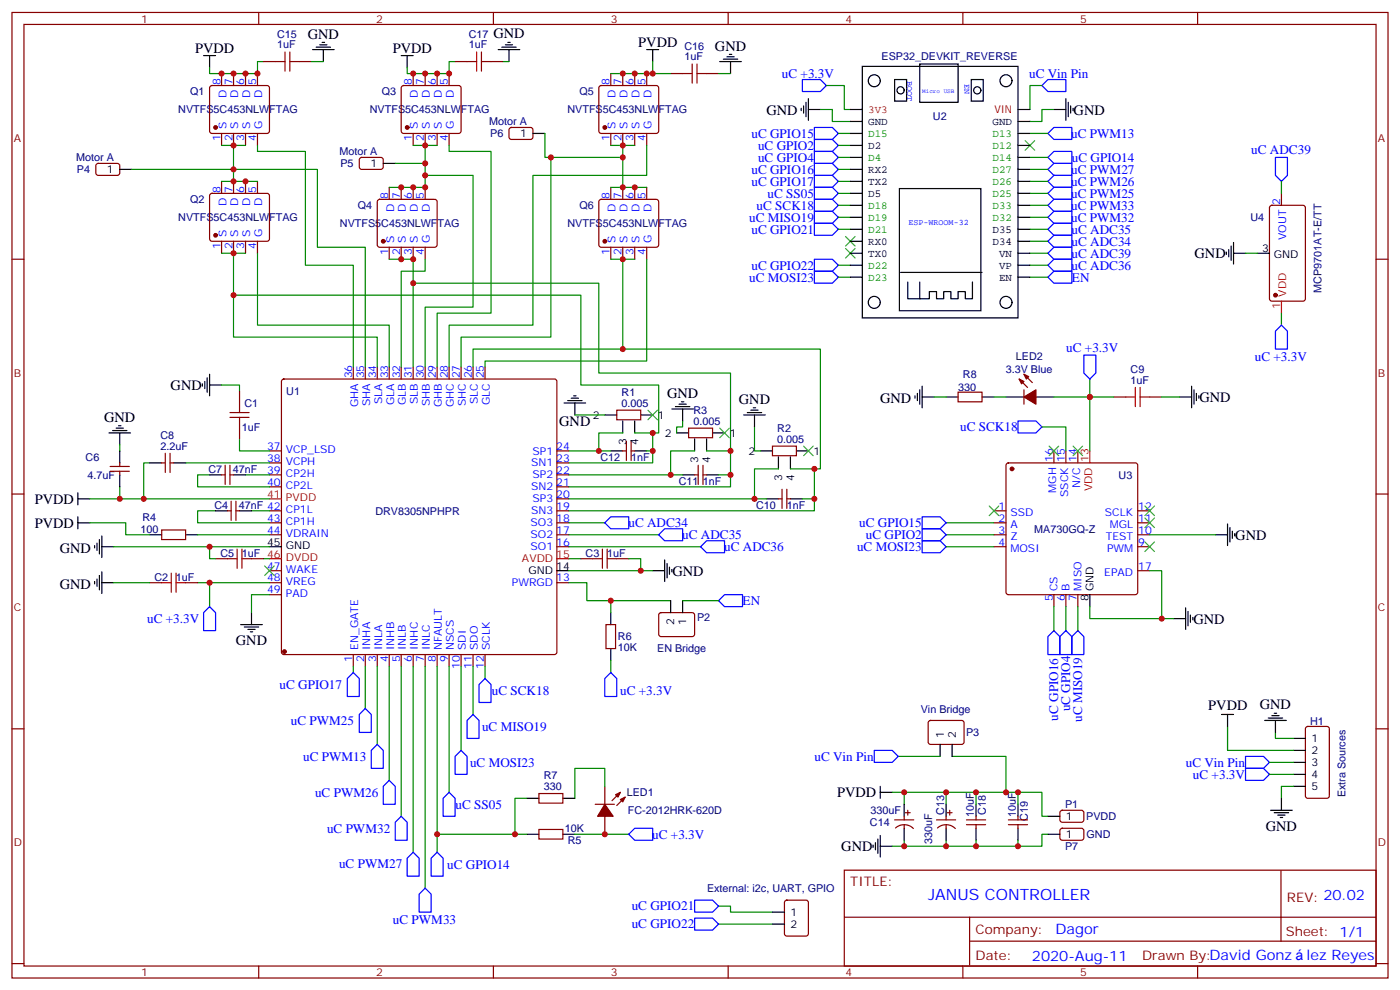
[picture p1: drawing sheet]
<svg xmlns="http://www.w3.org/2000/svg" width="412mm" height="292mm" viewBox="0 0 412 292" stroke-linecap="round" stroke-linejoin="round" font-family="sans-serif">
<g fill="none" stroke="#870000" stroke-width=".35">
<path d="M3.5 3.7h405.4v284.3h-405.4zM7.1 7.2h398.2v277.3h-398.2zM76.2 3.7v3.5M77.6 18.1h3.5M88.2 18.1h3.5M134.1 18.1h3.5M144.6 18.1h3.6M145.3 3.7v3.5M214.5 3.7v3.5M283.6 3.7v3.5M352.8 3.7v3.5M62 25.4l.4-.2h16.3l.5 .2 .2 .5v12.7l-.3 .5-.4 .2h-16.3l-.5-.2-.2-.5v-12.7z"/>
<path d="M65.3 21.7v3.5M65.3 39.3v3.5M68.8 21.7v3.5M68.8 39.3v3.5M72.3 21.7v3.5M72.3 39.3v3.5M75.8 21.7v3.5M75.8 39.3v3.5M118.4 25.4l.5-.2h16.2l.5 .2 .2 .5v12.7l-.2 .5-.5 .2h-16.2l-.5-.2-.2-.5v-12.7zM121.7 21.7v3.5M121.7 39.3v3.5M125.2 21.7v3.5"/>
<path d="M125.2 39.3v3.5M128.8 21.7v3.5M128.8 39.3v3.5M132.3 21.7v3.5M132.3 39.3v3.5M150.2 37.7l.4-.2 6 .1 .4 .6-.1 2.4-.6 .5-5.9-.1-.5-.6v-2.2zM176.6 25.4l.5-.2h16.2l.5 .2 .2 .5v12.7l-.2 .5-.5 .2h-16.2l-.5-.2-.2-.5v-12.7zM179.9 21.7v3.5M179.9 39.3v3.5M183.4 21.7v3.5M183.4 39.3v3.5M187 21.7v3.5"/>
<path d="M187 39.3v3.5M190.5 21.7v3.5M190.5 39.3v3.5M197.6 21.7h3.5M208.1 21.7h3.6M28.5 48.3l.4-.2 5.9 .1 .5 .6-.1 2.4-.6 .4h-5.9l-.5-.7v-2.1zM62 57.1l.4-.2h16.3l.5 .2 .2 .5v12.7l-.3 .5-.4 .2h-16.3l-.5-.2-.2-.5v-12.7zM65.3 53.4v3.5M68.8 53.4v3.5M72.3 53.4v3.5M75.8 53.4v3.5M106.1 46.6l.4-.2h6l.4 .7-.1 2.4-.6 .4-5.9-.1-.5-.6v-2.1z"/>
<path d="M111.4 58.9l.4-.2h16.3l.5 .2 .2 .5v12.7l-.3 .5-.4 .2h-16.3l-.5-.2-.2-.5v-12.7zM114.7 55.2v3.5M118.2 55.2v3.5M121.7 55.2v3.5M125.2 55.2v3.5M176.6 58.9l.5-.2h16.2l.5 .2 .2 .5v12.7l-.2 .5-.5 .2h-16.2l-.5-.2-.2-.5v-12.7zM179.9 55.2v3.5M183.4 55.2v3.5M187 55.2v3.5M190.5 55.2v3.5M377.5 56.9v3.6M3.5 76.3h3.6"/>
<path d="M65.3 71v3.6M68.8 71v3.6M72.3 71v3.6M75.8 71v3.6M114.7 72.8v3.5M118.2 72.8v3.5M121.7 72.8v3.5M125.2 72.8v3.5M179.9 72.8v3.5M183.4 72.8v3.5M187 72.8v3.5M190.5 72.8v3.5"/>
<path d="M374.2 60.7l.4-.2h9.2l.7 .4v27.1l-.4 .6-9.5 .1-.6-.5-.1-27zM405.3 76.3h3.6M70.6 115.1v3.6M83.1 111.8l.5-.2h79.7l.5 .2 .2 .5v79.8l-.2 .5-.5 .2h-79.7l-.5-.3-.2-.4v-79.8zM104.1 108.1v3.5M107.6 108.1v3.5M111.1 108.1v3.5M114.7 108.1v3.5M118.2 108.1v3.5M121.7 108.1v3.5M125.2 108.1v3.5M128.8 108.1v3.5"/>
<path d="M132.3 108.1v3.5M135.8 108.1v3.5M139.3 108.1v3.5M142.9 108.1v3.5M282.2 115.5h7.1v2.8h-7.1zM300.2 111.6l2.5 2.5M301.6 110.2l2.5 2.5M301.6 114.8v4.2M328.1 116.9h3.5M338.7 116.9h3.5M32.5 138.8h5.6M32.5 137.4h5.6"/>
<path d="M35.3 136.3v1.1M35.3 138.8v1M47.6 136.3h1.1M48.7 133.5v5.6M50.1 136.3h1.1M50.1 133.5v5.6M65.3 139.8h1M66.3 137v5.7M67.7 139.8h1.1M67.7 137v5.7M70.6 125.7v3.6M79.4 139.8h3.5"/>
<path d="M79.4 136.3h3.5M79.4 132.8h3.5M164 139.8h3.6M164 136.3h3.6M164 132.8h3.6M181.7 120.8h7v2.8h-7zM183.4 132.8h1.1M184.5 130v5.6M185.9 132.8h1.1M185.9 130v5.6M202.8 126.1h7.1v2.8h-7.1zM204.6 139.8h1.1"/>
<path d="M205.7 137v5.7M207.1 139.8h1M207.1 137v5.7M227.5 131.4h7.1v2.8h-7.1zM296.6 136.5l.4-.2h37.4l.5 .2 .2 .5v37.4l-.2 .5-.5 .2h-37.4l-.5-.2-.2-.5v-37.4zM310.4 132.8v3.5M314 132.8v3.5M317.5 132.8v3.5M3.5 145.5h3.6M47.6 156.1h7.1v2.8h-7.1zM67 150.4h1.1M68.1 147.6v5.6"/>
<path d="M69.5 150.4h1.1M69.5 147.6v5.6M79.4 157.5h3.5M79.4 154h3.5M79.4 150.4h3.5M79.4 143.4h3.5M164 157.5h3.6M164 154h3.6M164 150.4h3.6M164 146.9h3.6M164 143.4h3.6M229.3 146.9h1.1"/>
<path d="M230.4 144.1v5.6M231.8 146.9h1M231.8 144.1v5.6M292.8 157.5h3.5M292.8 154h3.5M292.8 150.4h3.5M335.1 157.5h3.6M335.1 154h3.6M335.1 150.4h3.6M405.3 145.5h3.6M44.1 171.6h3.5M54.7 171.6h3.5"/>
<path d="M63.5 164.5h3.5M74.1 164.5h3.5M79.4 171.6h3.5M79.4 168.1h3.5M79.4 175.1h3.5M164 171.6h3.6M164 161h3.6M171.1 164.5h3.5M181.7 164.5h3.5M292.8 161h3.5M310.4 175.1v3.5M314 175.1v3.5"/>
<path d="M317.5 175.1v3.5M335.1 161h3.6M335.1 168.1h3.6M104.1 192.8v3.5M107.6 192.8v3.5M111.1 192.8v3.5M114.7 192.8v3.5M118.2 192.8v3.5M121.7 192.8v3.5M125.2 192.8v3.5M128.8 192.8v3.5M132.3 192.8v3.5"/>
<path d="M135.8 192.8v3.5M139.3 192.8v3.5M142.9 192.8v3.5M178.5 183.9h2.8v7.1h-2.8zM194.3 180.6l.4-.2 9.5 .1 .4 .6-.1 5.9-.6 .5-9.4-.1-.5-.6v-5.7zM3.5 214.6h3.6M273.6 212.4l.5-.2h9.5l.4 .7-.1 5.9-.6 .4h-9.5l-.4-.7v-5.6zM384.8 214.1l.4-.2h5.7l.6 .5 .1 20-.5 .6-5.9 .1-.6-.5-.1-20zM405.3 214.6h3.6M158.7 233.7h7.1v2.8h-7.1zM175.3 236.9h5.7M178.2 231.6v5.3"/>
<path d="M182.7 233.3l-2.4 2.5M184.1 234.7l-2.4 2.5M266.7 239.3h1.4M267.4 238.6v1.4M279 239.3h1.5M279.8 238.6v1.4M312.4 238.8l.5-.2 5.9 .1 .5 .6-.1 2.4-.6 .4h-6l-.4-.7v-2.1zM158.7 244.3h7.1v2.8h-7.1zM178.2 240.4v5.3M248.7 256.3h156.6v28.2h-156.6zM263.5 241.4h5.7M263.8 243.8a3.8 3.8 0 0 1 5.3 .2"/>
<path d="M266.3 240.4v1M266.3 242.9v1M275.9 241.4h5.6M276.2 243.8a3.8 3.8 0 0 1 5.2 .2M278.7 240.4v1M278.7 242.9v1M284.7 241.4h5.6M284.7 242.9h5.6M287.5 240.4v1M287.5 242.9v1M297 241.4h5.7M297 242.9h5.7"/>
<path d="M299.9 240.4v1M299.9 242.9v1M312.4 244.1l.5-.2 5.9 .1 .5 .6-.1 2.4-.6 .4h-6l-.4-.7v-2.1zM377.3 256.3v20.9M231.3 265.3l.5-.2h5.6l.7 .4v9.5l-.4 .6-5.9 .1-.7-.5v-9.4zM248.7 270.1h156.5M285.6 277.2h119.6M285.6 270.1v14.1M3.5 283.8h3.6M76.2 284.5v3.5M145.3 284.5v3.5M214.5 284.5v3.5"/>
<path d="M283.6 284.5v3.5M352.8 284.5v3.5M405.3 283.8h3.6"/>
</g>
<g fill="#870000" stroke="#870000" stroke-width=".35">
<path d="M181.3 234l1.4-.7-.7 1.4z"/>
<path d="M182.7 235.4l1.4-.7-.7 1.4z"/>
<path d="M178.2 236.9l2.4 3.5h-4.6z"/>
<path d="M301.6 116.9l3.6-2.1v4.2z"/>
<path d="M300.2 111.6l1.4 .7-.7 .7z"/>
<path d="M301.6 110.2l1.4 .7-.7 .7z"/>
<circle cx="83.8" cy="191.9" r=".53"/>
<circle cx="63.5" cy="37.5" r=".53"/>
<circle cx="119.9" cy="37.5" r=".53"/>
<circle cx="178.2" cy="37.5" r=".53"/>
<circle cx="178.2" cy="71" r=".53"/>
<circle cx="112.9" cy="71" r=".53"/>
<circle cx="63.5" cy="69.3" r=".53"/>
<circle cx="298.1" cy="138.1" r=".53"/>
<circle cx="375.7" cy="86.9" r=".53"/>
</g>
<g fill="none" stroke="#000" stroke-width=".35">
<path d="M60 16.4h3.5M61.7 16.4v3.5M92.1 14.6h6.3M93.1 13.9h4.3M94.2 13.2h2.1M94.9 12.5h.7M95.2 14.6v3.5M118.2 16.4h3.5M119.9 16.4v3.5M146.8 14.6h6.3M147.8 13.9h4.2M148.9 13.2h2.1"/>
<path d="M149.6 12.5h.7M149.9 14.6v3.5M190.5 14.6h3.5M192.3 14.6v3.5M212 18.1h6.4M213.1 17.4h4.2M214.1 16.7h2.2M214.8 16h.7M215.2 18.1v3.6M254 19.5h45.9v74.1h-45.9zM270.9 18.8h11.3v11.3h-11.3zM157 39.3h3.5"/>
<path d="M236 31.9v.7M236.7 31.2v2.1M237.4 30.1v4.3M238.1 32.2h3.6M238.1 29.1v6.3M250.5 32.2h3.5M250.5 39.3h3.5M250.5 35.8h3.5M263.5 23.4h3.6v6.4h-3.6zM286.1 23.4h3.5v6.4h-3.5zM299.9 32.2h3.5M299.9 39.3h3.5"/>
<path d="M299.9 35.8h3.5M310.4 32.2h3.6M314 29.1v6.3M314.7 30.1v4.3M315.4 31.2v2.1M316.1 31.9v.7M35.3 49.9h3.5M112.9 48.1h3.5M250.5 56.9h3.5M250.5 53.4h3.5M250.5 49.9h3.5M250.5 46.4h3.5"/>
<path d="M250.5 42.8h3.5M264.9 55.5h24v36h-24zM299.9 56.9h3.5M299.9 53.4h3.5M299.9 49.9h3.5M299.9 46.4h3.5M299.9 42.8h3.5M250.5 74.6h3.5M250.5 78.1h3.5M250.5 71h3.5M250.5 67.5h3.5M250.5 64h3.5"/>
<path d="M250.5 60.5h3.5M299.9 74.6h3.5M299.9 78.1h3.5M299.9 71h3.5M299.9 67.5h3.5M299.9 64h3.5M299.9 60.5h3.5M361.2 74.2v.7M361.9 73.5v2.1M362.7 72.5v4.2M363.4 74.6h3.5M363.4 71.4v6.4"/>
<path d="M370.4 74.6h3.5M250.5 81.6h3.5M265.3 80.2h24M267.4 83v5h6.4v-2.1h2.1v2.1h2.1v-2.1h2.1v2.1h2.1v-2.1h2.1v2.1h2.2v-5M270.9 83v5M299.9 81.6h3.5M59.6 113v.7M60.3 112.3v2.1M61 111.3v4.2M61.7 110.2v6.4M61.7 113.4h3.6M166.2 118.7h6.3"/>
<path d="M167.2 118h4.2M168.3 117.3h2.1M169 116.6h.7M169.3 118.7v3.5M199 119.7h4.2M200 119h2.1M200.7 118.3h.7M269.5 116.6v.7M270.2 115.9v2.1M270.9 114.8v4.2M271.6 116.9h3.6M271.6 113.7v6.4"/>
<path d="M278.7 116.9h3.5M289.3 116.9h3.5M296.3 116.9h5.3M305.2 116.9h5.2M347.5 116.9h3.5M351 113.7v6.4M351.7 114.8v4.2M352.4 115.9v2.1M353.1 116.6v.7M32.1 127.5h6.4M33.2 126.8h4.2M34.2 126.1h2.1"/>
<path d="M34.9 125.4h.7M35.3 127.5v3.5M35.3 132.8v3.5M35.3 139.8v3.6M44.1 136.3h3.5M51.2 136.3h3.5M61.7 139.8h3.6M68.8 139.8h3.5M178.2 122.2h3.5M179.9 132.8h3.5M183.4 124v3.5M187 132.8h3.5"/>
<path d="M187 124v3.5M188.7 122.2h3.6M197.9 120.4h6.4M199.3 127.5h3.5M201.1 139.8h3.5M201.1 120.4v3.6M204.6 129.3v3.5M208.1 139.8h3.6M208.1 129.3v3.5M209.9 127.5h3.5M219.1 122.2h6.3M220.1 121.5h4.3"/>
<path d="M221.2 120.8h2.1M221.9 120.1h.7M222.2 122.2v3.5M224 132.8h3.5M229.3 134.5v3.6M232.8 134.5v3.6M234.6 132.8h3.5M22.9 146.9h3.6M22.9 145.1v3.6M22.9 152.2v3.5M22.9 154h3.6M28.6 159.9v2.2"/>
<path d="M29.3 158.9v4.2M30 157.8v6.4M44.1 157.5h3.5M54.7 157.5h3.5M63.5 150.4h3.5M70.6 150.4h3.5M225.8 146.9h3.5M232.8 146.9h3.6M358.1 157.5h3.5M361.6 154.3v6.4M362.3 155.4v4.2M363 156.4v2.1"/>
<path d="M363.7 157.1v.7M27.9 160.7v.7M27.9 171.2v.7M28.6 170.5v2.1M29.3 169.5v4.2M30 161h3.5M30 168.4v6.4M30 171.6h3.5M79.4 161h3.5M164 168.1h3.6M192.3 168.1h3.5M195.8 164.9v6.3"/>
<path d="M196.5 165.9v4.3M197.2 167v2.1M197.6 176.9v3.5M197.9 167.7v.7M201.1 176.9v3.5M321 175.1v3.5M349.2 179v6.3M70.9 183.9h6.4M72 184.6h4.2M73 185.3h2.1M73.7 186.1h.7M74.1 180.4v3.5"/>
<path d="M179.9 180.4v3.5M179.9 191v3.5M345.7 182.2h3.5M350 180.1v4.2M350.7 181.1v2.1M351.4 181.8v.7M276.9 219.2v3.5M280.5 219.2v3.5M359.8 210.4h3.6M361.6 210.4v3.5M372.5 212.2h6.4M373.6 211.5h4.2"/>
<path d="M374.6 210.7h2.2M375.4 210h.7M375.7 212.2v3.5M381 217.5h3.5M155.2 235.1h3.5M165.8 235.1h3.5M259.3 233.3h3.5M259.3 231.6v3.5M266.3 236.9v3.5M278.7 236.9v3.5M287.5 236.9v3.5M299.9 236.9v3.5"/>
<path d="M374.3 238.6h6.3M375.4 239.3h4.2M377.5 235.1v3.5M381 221h3.5M381 224.5h3.5M381 228h3.5M381 231.6h3.5M155.2 245.7h3.5M165.8 245.7h3.5M257.2 248.8v.8M257.9 248.1v2.2M258.6 247.1v4.2"/>
<path d="M259.3 246v6.4M259.3 249.2h3.5M266.3 243.9v3.5M278.7 243.9v3.5M287.5 243.9v3.5M299.9 243.9v3.5M308.7 245.7h3.5M308.7 240.4h3.5M376.4 240h2.1M377.1 240.7h.7M227.5 268.6h3.6M227.5 272.1h3.6"/>
<circle cx="257.5" cy="23.8" r="1.76"/>
<circle cx="265.3" cy="26.6" r="1.06"/>
<circle cx="287.9" cy="26.6" r="1.06"/>
<circle cx="296.3" cy="23.8" r="1.76"/>
<circle cx="257.5" cy="89" r="1.76"/>
<circle cx="296.3" cy="89" r="1.76"/>
</g>
<path d="M377.5 88.7v3.5M321 132.8v3.5M79.4 146.9h3.5M79.4 164.5h3.5M164 164.5h3.6" fill="none" stroke="#f00" stroke-width=".35"/>
<g fill="none" stroke="#008700" stroke-width=".35">
<path d="M77.6 18.1h-1.8v3.6h-14.1v-1.8M91.7 18.1h3.5M134.1 18.1h-1.8v3.6h-12.4v-1.8M148.2 18.1h1.7M192.3 18.1v3.6h-12.4M160.5 39.3v7.1h1.8M192.3 21.7h5.3M211.7 21.7h3.5M241.7 32.2h3.5v3.6h5.3M243.4 25.2h5.3v7h1.8M246.9 39.3h3.6M303.4 39.3h5.3"/>
<path d="M306.9 25.2h-3.5v7M310.4 32.2h-3.5v3.6h-3.5M38.8 49.9h54.7v22.9h14.1v35.3M65.3 53.4h10.5M65.3 42.8h7M68.8 42.8v10.6M75.8 42.8v1.8h14.2v33.5h14.1v30M116.4 48.1h8.8M121.7 42.8h7.1M125.2 42.8v12.4h-10.5M125.2 51.6h14.1v38.9h-14.1v17.6M132.3 42.8v1.8h12.3v47.6h-15.8v15.9"/>
<path d="M179.9 42.8h7.1M179.9 55.2h10.6M183.4 46.4h-21.1v52.9h-26.5v8.8M183.4 42.8v12.4M190.5 42.8v8.8h-33.5v44.1h-24.7v12.4M246.9 53.4h3.6M246.9 42.8h3.6M246.9 56.9h3.6M246.9 46.4h3.6M246.9 49.9h3.6M303.4 53.4h5.3M303.4 56.9h5.3"/>
<path d="M303.4 46.4h5.3M303.4 49.9h5.3M377.5 53.4v3.5M65.3 74.6h7M68.8 74.6v24.7h42.3v8.8M75.8 74.6v21.1h38.9v12.4M114.7 76.3h7v31.8M125.2 76.3v3.6h-7v28.2M179.9 76.3h7.1M183.4 76.3v26.5h-44.1v5.3M190.5 76.3v30h-47.6v1.8M246.9 78.1h3.6"/>
<path d="M246.9 67.5h3.6M246.9 64h3.6M246.9 60.5h3.6M303.4 74.6h5.3M303.4 78.1h5.3M303.4 67.5h5.3M303.4 71h5.3M303.4 64h5.3M303.4 60.5h5.3M366.9 74.6h3.5M68.8 86.9h102.3v26.5h22.9v14.1h-1.7M121.7 83.4h54.7v26.5h38.8v22.9"/>
<path d="M246.9 81.6h3.6M303.4 81.6h5.3M377.5 92.2v3.5M65.3 113.4h5.3v1.7M183.4 102.8h58.3v35.3h-1.8M275.2 116.9h3.5M292.8 116.9h3.5M310.4 116.9h17.7M321 111.6v21.2M342.2 116.9h5.3M35.3 131v1.8M44.1 136.3h-1.8v10.6"/>
<path d="M54.7 136.3h24.7M61.7 139.8h-3.5v3.6h21.2M70.6 129.3v3.5h8.8M72.3 139.8h7.1M167.6 139.8h33.5M167.6 132.8h12.3M169.3 122.2h8.9M183.4 127.5h-7v5.3M187 127.5h5.3v5.3M190.5 132.8h1.8v3.5h-24.7M201.1 124v1.7h-1.8v1.8M204.6 132.8h-7v7"/>
<path d="M208.1 132.8h7.1v7M211.7 139.8h3.5v3.6h-47.6M222.2 125.7v7.1h1.8M229.3 138.1h-7.1v8.8M232.8 138.1h7.1v8.8M306.9 125.7h7.1v7.1M26.5 154h10.5v3.5h7.1M26.5 146.9h52.9M35.3 143.4v3.5M58.2 157.5h21.2M63.5 150.4h-5.3v3.6h21.2M74.1 150.4h5.3"/>
<path d="M167.6 146.9h58.2M167.6 157.5h26.4M167.6 154h10.6M236.4 146.9h3.5v3.5h-72.3M278.7 157.5h14.1M278.7 154h14.1M338.7 157.5h19.4M33.5 161h45.9M33.5 171.6h10.6M58.2 171.6h21.2M61.7 161v3.5h1.8M61.7 171.6v7"/>
<path d="M77.6 164.5h1.8M79.4 175.1h-5.3v5.3M167.6 171.6h5.3v5.3h24.7M167.6 161h38.8M167.6 168.1h24.7M167.6 164.5h3.5M179.9 176.9v3.5M185.2 164.5h3.5v3.6M201.1 176.9h10.6M278.7 161h14.1M310.4 178.6v7.1M314 178.6v7.1"/>
<path d="M317.5 178.6v7.1M321 178.6v3.6h24.7M338.7 168.1h3.5v14.1M104.1 196.3v1.7M107.6 196.3v12.3M111.1 196.3v22.9M114.7 196.3v33.5M118.2 196.3v44.1M121.7 196.3v54.7M125.2 196.3v65.2M128.8 196.3v54.7M132.3 196.3v37"/>
<path d="M135.8 196.3v24.7M139.3 196.3v14.1M142.9 196.3v3.5M179.9 194.5v3.5M361.6 213.9v7.1h19.4M375.7 215.7v1.8h5.3M155.2 235.1h-3.5v10.6M178.2 231.6v-5.3h-8.9v8.8M264.6 222.7h12.3M266.3 233.3v3.6M278.7 233.3v3.6M280.5 222.7h15.8v10.6h-33.5"/>
<path d="M287.5 233.3v3.6M296.3 233.3h10.6v7.1h1.8M299.9 233.3v3.6M373.9 224.5h7.1M373.9 228h7.1M381 231.6h-3.5v3.5M128.8 245.7h26.4M169.3 245.7h15.9M266.3 247.4v1.8M278.7 247.4v1.8M287.5 247.4v1.8M299.9 247.4v1.8"/>
<path d="M308.7 245.7h-1.8v3.5h-44.1M211.7 266.8h3.5v1.8h12.3M211.7 272.1h15.8"/>
</g>
<g fill="none" stroke="#a10000" stroke-width=".35">
<path d="M81.1 18.1h2.9M84 15.3v5.7M85.4 15.3v5.7M85.4 18.1h2.8M137.6 18.1h2.8M140.4 15.3v5.7M141.8 18.1h2.8M141.8 15.3v5.7M203.9 18.8v5.7M205.3 18.8v5.7M201.1 21.7h2.8M205.3 21.7h2.8"/>
<path d="M70.6 118.7v2.8M331.6 116.9h2.8M334.4 114.1v5.6M335.8 114.1v5.6M335.8 116.9h2.9M67.7 122.9h5.7M67.7 121.5h5.7M70.6 122.9v2.8M47.6 171.6h2.8M50.4 168.8v5.6M51.9 171.6h2.8M51.9 168.8v5.6"/>
<path d="M67 164.5h2.8M69.8 161.7v5.7M71.3 164.5h2.8M71.3 161.7v5.7M174.6 164.5h2.8M177.4 161.7v5.7M178.9 164.5h2.8M178.9 161.7v5.7"/>
</g>
<g fill="none" stroke="#3c3" stroke-width=".35">
<path d="M302 41.4l2.8 2.8M304.8 41.4l-2.8 2.8M249.1 69.6l2.8 2.9M249.1 73.2l2.8 2.8M251.9 69.6l-2.8 2.9M251.9 73.2l-2.8 2.8M190.9 120.8l2.8 2.8M193.7 120.8l-2.8 2.8M212 126.1l2.8 2.8M214.8 126.1l-2.8 2.8M236.7 131.4l2.8 2.8M239.5 131.4l-2.8 2.8"/>
<path d="M309 131.4l2.9 2.8M311.9 131.4l-2.9 2.8M316.1 131.4l2.8 2.8M318.9 131.4l-2.8 2.8M291.4 149l2.8 2.8M294.2 149l-2.8 2.8M337.3 149l2.8 2.8M337.3 152.5l2.8 2.9M337.3 159.6l2.8 2.8M340.1 149l-2.8 2.8M340.1 152.5l-2.8 2.9M340.1 159.6l-2.8 2.8"/>
<path d="M78 166.7l2.8 2.8M80.8 166.7l-2.8 2.8"/>
</g>
<g fill="none" stroke="#00f" stroke-width=".35">
<path d="M236.4 23.4h5.3l1.7 1.8-1.7 1.8h-5.3zM239.9 37.5h5.3l1.7 1.8-1.7 1.8h-5.3zM306.9 25.2l1.8-1.8h5.3v3.6h-5.3zM310.4 37.5h5.3v3.6h-5.3l-1.7-1.8zM239.9 58.7h5.3l1.7 1.8-1.7 1.7h-5.3zM239.9 55.2h5.3l1.7 1.7-1.7 1.8h-5.3zM239.9 41.1h5.3l1.7 1.7-1.7 1.8h-5.3zM239.9 44.6h5.3l1.7 1.8-1.7 1.7h-5.3zM239.9 48.1h5.3l1.7 1.8-1.7 1.7h-5.3zM239.9 51.6h5.3l1.7 1.8-1.7 1.8h-5.3zM308.7 49.9l1.7-1.8h5.3v3.5h-5.3zM308.7 56.9l1.7-1.7h5.3v3.5h-5.3z"/>
<path d="M310.4 51.6h5.3v3.6h-5.3l-1.7-1.8zM310.4 58.7h5.3v3.5h-5.3l-1.7-1.7zM310.4 44.6h5.3v3.5h-5.3l-1.7-1.7zM375.7 46.4h3.5v5.2l-1.7 1.8-1.8-1.8zM239.9 76.3h5.3l1.7 1.8-1.7 1.8h-5.3zM239.9 65.8h5.3l1.7 1.7-1.7 1.8h-5.3zM239.9 79.9h5.3l1.7 1.7-1.7 1.8h-5.3zM239.9 62.2h5.3l1.7 1.8-1.7 1.8h-5.3zM308.7 74.6l1.7-1.8h5.3v3.5h-5.3zM308.7 64l1.7-1.8h5.3v3.6h-5.3zM310.4 76.3h5.3v3.6h-5.3l-1.7-1.8zM310.4 65.8h5.3v3.5h-5.3l-1.7-1.8z"/>
<path d="M310.4 69.3h5.3v3.5h-5.3l-1.7-1.8zM308.7 81.6l1.7-1.7h5.3v3.5h-5.3zM377.5 95.7l1.7 1.8v5.3h-3.5v-5.3zM319.3 104.6h3.5v5.3l-1.8 1.7-1.7-1.7zM299.9 124h5.3l1.7 1.7-1.7 1.8h-5.3zM178.2 154l1.7-1.8h5.3v3.5h-5.3zM194 157.5l1.8-1.8h5.3v3.5h-5.3zM271.6 152.2h5.3l1.8 1.8-1.8 1.7h-5.3zM271.6 155.7h5.3l1.8 1.8-1.8 1.7h-5.3zM271.6 159.2h5.3l1.8 1.8-1.8 1.8h-5.3zM61.7 178.6l1.8 1.8v5.3h-3.5v-5.3zM206.4 161l1.7-1.8h5.3v3.6h-5.3z"/>
<path d="M211.7 176.9l1.7-1.8h5.3v3.5h-5.3zM104.1 198l1.7 1.8v5.3h-3.5v-5.3zM142.9 199.8l1.7 1.8v5.3h-3.5v-5.3zM178.2 199.8l1.7-1.8 1.8 1.8v5.3h-3.5zM310.4 185.7l1.8 1.8v5.3h-3.5v-5.3zM314 185.7l1.7 1.8v5.3h-3.5v-5.3zM317.5 185.7l1.8 1.8v5.3h-3.6v-5.3zM107.6 208.6l1.8 1.8v5.3h-3.6v-5.3zM111.1 219.2l1.8 1.8v5.3h-3.5v-5.3zM139.3 210.4l1.8 1.8v5.3h-3.5v-5.3zM114.7 229.8l1.7 1.8v5.3h-3.5v-5.3zM132.3 233.3l1.8 1.8v5.3h-3.6v-5.3z"/>
<path d="M135.8 221l1.8 1.7v5.3h-3.5v-5.3zM257.5 221h5.3l1.8 1.7-1.8 1.8h-5.3zM366.9 222.7h5.3l1.7 1.8-1.7 1.8h-5.3zM366.9 226.3h5.3l1.7 1.7-1.7 1.8h-5.3zM118.2 240.4l1.7 1.7v5.3h-3.5v-5.3zM121.7 251l1.8 1.7v5.3h-3.6v-5.3zM128.8 251l1.7 1.7v5.3h-3.5v-5.3zM185.2 245.7l1.8-1.8h5.3v3.5h-5.3zM125.2 261.5l1.8 1.8v5.3h-3.5v-5.3zM204.6 270.4h5.3l1.8 1.7-1.8 1.8h-5.3zM204.6 265.1h5.3l1.8 1.7-1.8 1.8h-5.3z"/>
</g>
<g fill="#c00">
<circle cx="162.3" cy="46.4" r=".88"/>
<circle cx="178.2" cy="245.7" r=".88"/>
<circle cx="75.8" cy="21.7" r=".88"/>
<circle cx="128.8" cy="21.7" r=".88"/>
<circle cx="125.2" cy="21.7" r=".88"/>
<circle cx="121.7" cy="21.7" r=".88"/>
<circle cx="183.4" cy="21.7" r=".88"/>
<circle cx="187" cy="21.7" r=".88"/>
<circle cx="190.5" cy="21.7" r=".88"/>
<circle cx="266.3" cy="249.2" r=".88"/>
<circle cx="278.7" cy="233.3" r=".88"/>
<circle cx="296.3" cy="233.3" r=".88"/>
<circle cx="321" cy="116.9" r=".88"/>
<circle cx="342.2" cy="182.2" r=".88"/>
<circle cx="128.8" cy="245.7" r=".88"/>
<circle cx="61.7" cy="161" r=".88"/>
<circle cx="121.7" cy="76.3" r=".88"/>
<circle cx="118.2" cy="76.3" r=".88"/>
<circle cx="118.2" cy="55.2" r=".88"/>
<circle cx="121.7" cy="55.2" r=".88"/>
<circle cx="125.2" cy="55.2" r=".88"/>
<circle cx="183.4" cy="42.8" r=".88"/>
<circle cx="125.2" cy="51.6" r=".88"/>
<circle cx="125.2" cy="42.8" r=".88"/>
<circle cx="68.8" cy="42.8" r=".88"/>
<circle cx="72.3" cy="21.7" r=".88"/>
<circle cx="68.8" cy="21.7" r=".88"/>
<circle cx="65.3" cy="21.7" r=".88"/>
<circle cx="68.8" cy="53.4" r=".88"/>
<circle cx="72.3" cy="53.4" r=".88"/>
<circle cx="68.8" cy="49.9" r=".88"/>
<circle cx="183.4" cy="55.2" r=".88"/>
<circle cx="68.8" cy="74.6" r=".88"/>
<circle cx="183.4" cy="76.3" r=".88"/>
<circle cx="187" cy="55.2" r=".88"/>
<circle cx="61.7" cy="171.6" r=".88"/>
<circle cx="188.7" cy="168.1" r=".88"/>
<circle cx="35.3" cy="146.9" r=".88"/>
<circle cx="42.3" cy="146.9" r=".88"/>
<circle cx="183.4" cy="46.4" r=".88"/>
<circle cx="179.9" cy="176.9" r=".88"/>
<circle cx="266.3" cy="233.3" r=".88"/>
<circle cx="278.7" cy="249.2" r=".88"/>
<circle cx="192.3" cy="21.7" r=".88"/>
<circle cx="132.3" cy="21.7" r=".88"/>
<circle cx="151.7" cy="245.7" r=".88"/>
<circle cx="121.7" cy="83.4" r=".88"/>
<circle cx="68.8" cy="86.9" r=".88"/>
<circle cx="125.2" cy="48.1" r=".88"/>
<circle cx="287.5" cy="233.3" r=".88"/>
<circle cx="287.5" cy="249.2" r=".88"/>
<circle cx="299.9" cy="249.2" r=".88"/>
<circle cx="299.9" cy="233.3" r=".88"/>
<circle cx="183.4" cy="102.8" r=".88"/>
<circle cx="222.3" cy="146.9" r=".88"/>
<circle cx="239.9" cy="146.9" r=".88"/>
<circle cx="176.4" cy="132.8" r=".88"/>
<circle cx="192.3" cy="132.8" r=".88"/>
<circle cx="197.6" cy="139.8" r=".88"/>
<circle cx="215.2" cy="139.8" r=".88"/>
<circle cx="192.3" cy="127.5" r=".88"/>
<circle cx="215.2" cy="132.8" r=".88"/>
<circle cx="239.9" cy="138.1" r=".88"/>
</g>
<text font-size="4.6" fill="#00f" x="273.4" y="265.1">JANUS CONTROLLER</text>
<g font-size="4.2">
<text x="90.7" y="11.4">GND</text>
<text x="145.3" y="11.3">GND</text>
<text x="57.5" y="15.7">PVDD</text>
<text x="115.7" y="15.7">PVDD</text>
<text x="188" y="13.9">PVDD</text>
<text x="210.6" y="14.9">GND</text>
<text x="225.8" y="34">GND</text>
<text x="316.3" y="33.7">GND</text>
<text x="351.9" y="76">GND</text>
<text x="50.3" y="114.8">GND</text>
<text x="196.5" y="117.2">GND</text>
<text x="217.7" y="119">GND</text>
<text x="259.3" y="118.7">GND</text>
<text x="353.3" y="118.3">GND</text>
<text x="30.7" y="124.3">GND</text>
<text x="164.7" y="125.4">GND</text>
<text x="10.2" y="148.3">PVDD</text>
<text x="10.2" y="155.4">PVDD</text>
<text x="363.9" y="158.9">GND</text>
<text x="17.6" y="162.8">GND</text>
<text x="17.6" y="173.4">GND</text>
<text x="198.1" y="169.5">GND</text>
<text x="351.5" y="183.6">GND</text>
<text x="69.5" y="190">GND</text>
<text x="355.9" y="209.2">PVDD</text>
<text x="371.1" y="208.9">GND</text>
<text x="246.6" y="234.7">PVDD</text>
<text x="372.9" y="244.7">GND</text>
<text x="247.8" y="250.6">GND</text>
</g>
<g font-size="4.2" fill="#00f">
<text x="310.9" y="275.1">Dagor</text>
<text x="304" y="282.9">2020-Aug-11</text>
<text x="384.9" y="282.7">lez Reyes</text>
</g>
<g font-size="3.9" fill="#00f">
<text x="230.3" y="22.9">uC +3.3V</text>
<text x="303.1" y="22.9">uC Vin Pin</text>
<text x="221.4" y="40.6">uC GPIO15</text>
<text x="315.5" y="40.6">uC PWM13</text>
<text x="223.3" y="47.6">uC GPIO4</text>
<text x="223.3" y="44.1">uC GPIO2</text>
<text x="315.7" y="47.6">uC GPIO14</text>
<text x="368.6" y="45.4">uC ADC39</text>
<text x="221.4" y="51.1">uC GPIO16</text>
<text x="315.5" y="51.1">uC PWM27</text>
<text x="221.4" y="54.7">uC GPIO17</text>
<text x="226.1" y="58.2">uC SS05</text>
<text x="315.5" y="54.7">uC PWM26</text>
<text x="315.5" y="58.2">uC PWM25</text>
<text x="220.7" y="65.2">uC MISO19</text>
<text x="222.9" y="61.7">uC SCK18</text>
<text x="315.5" y="61.7">uC PWM33</text>
<text x="315.5" y="65.2">uC PWM32</text>
<text x="221.4" y="68.8">uC GPIO21</text>
<text x="315.6" y="68.8">uC ADC35</text>
<text x="315.6" y="72.3">uC ADC34</text>
<text x="315.6" y="75.8">uC ADC39</text>
<text x="220.7" y="82.9">uC MOSI23</text>
<text x="221.4" y="79.4">uC GPIO22</text>
<text x="315.6" y="79.4">uC ADC36</text>
<text x="315.8" y="82.9">EN</text>
<text x="314.1" y="103.5">uC +3.3V</text>
<text x="369.6" y="106.3">uC +3.3V</text>
<text x="282.8" y="127">uC SCK18</text>
<text x="185.1" y="155.2">uC ADC34</text>
<text x="253.1" y="155.2">uC GPIO15</text>
<text x="201" y="158.7">uC ADC35</text>
<text x="255" y="158.8">uC GPIO2</text>
<text x="213.3" y="162.3">uC ADC36</text>
<text x="252.4" y="162.3">uC MOSI23</text>
<text x="218.8" y="178.1">EN</text>
<text x="43.4" y="183.4">uC +3.3V</text>
<text x="82.4" y="202.8">uC GPIO17</text>
<text x="144.9" y="204.6">uC SCK18</text>
<text x="182.7" y="204.6">uC +3.3V</text>
<text x="315.2" y="209.5" transform="rotate(-90 315.2 209.5)">uC GPIO4</text>
<text x="85.7" y="213.4">uC PWM25</text>
<text x="142" y="215.2">uC MISO19</text>
<text x="311.7" y="212.2" transform="rotate(-90 311.7 212.2)">uC GPIO16</text>
<text x="318.8" y="212.5" transform="rotate(-90 318.8 212.5)">uC MISO19</text>
<text x="89.3" y="224">uC PWM13</text>
<text x="138.5" y="225.8">uC MOSI23</text>
<text x="239.9" y="224">uC Vin Pin</text>
<text x="349.3" y="225.8">uC Vin Pin</text>
<text x="351.4" y="229.3">uC +3.3V</text>
<text x="92.8" y="234.6">uC PWM26</text>
<text x="134.2" y="238.1">uC SS05</text>
<text x="96.3" y="245.2">uC PWM32</text>
<text x="192.1" y="246.9">uC +3.3V</text>
<text x="99.9" y="255.7">uC PWM27</text>
<text x="131.8" y="255.8">uC GPIO14</text>
<text x="186.1" y="268.1">uC GPIO21</text>
<text x="115.7" y="272.1">uC PWM33</text>
<text x="186.1" y="273.4">uC GPIO22</text>
</g>
<g font-size="3.9" fill="#800">
<text x="250.5" y="260.8">TITLE:</text>
<text x="379.1" y="265.5">REV: 20.02</text>
<text x="287.4" y="275">Company:</text>
<text x="378.7" y="275.7">Sheet: 1/1</text>
<text x="287.4" y="282.7">Date:</text>
<text x="336.4" y="282.8">Drawn By:David Gonz</text>
</g>
<g font-size="3.2" fill="#800">
<text x="41.6" y="6.7">1</text>
<text x="110.8" y="6.7">2</text>
<text x="179.9" y="6.7">3</text>
<text x="249.1" y="6.7">4</text>
<text x="318.2" y="6.7">5</text>
<text x="4.1" y="41.8">A</text>
<text x="405.9" y="41.8">A</text>
<text x="4.1" y="110.9">B</text>
<text x="405.9" y="110.9">B</text>
<text x="4.1" y="180.1">C</text>
<text x="405.9" y="180.1">C</text>
<text x="4.1" y="249.2">D</text>
<text x="405.9" y="249.2">D</text>
<text x="41.6" y="287.5">1</text>
<text x="110.8" y="287.5">2</text>
<text x="179.9" y="287.5">3</text>
<text x="249.1" y="287.5">4</text>
<text x="318.2" y="287.5">5</text>
</g>
<g font-size="3.2" fill="#000080">
<text x="81.6" y="11.1">C15</text>
<text x="138.1" y="11.1">C17</text>
<text x="81.6" y="14.3">1uF</text>
<text x="138.1" y="14.3">1uF</text>
<text x="201.6" y="17.8">1uF</text>
<text x="201.6" y="14.7">C16</text>
<text x="259.7" y="17.6">ESP32_DEVKIT_REVERSE</text>
<text x="56" y="28.1">Q1</text>
<text x="112.5" y="28.1">Q3</text>
<text x="170.7" y="28.1">Q5</text>
<text x="52.5" y="33.4">NVTFS5C453NLWFTAG</text>
<text x="109" y="33.4">NVTFS5C453NLWFTAG</text>
<text x="167.2" y="33.4">NVTFS5C453NLWFTAG</text>
<text x="274.8" y="35.2">U2</text>
<text x="144.1" y="36.9">Motor A</text>
<text x="144.4" y="40.4">P6</text>
<text x="22.4" y="47.5">Motor A</text>
<text x="100" y="45.7">Motor A</text>
<text x="22.7" y="51">P4</text>
<text x="100.3" y="49.2">P5</text>
<text x="56" y="59.8">Q2</text>
<text x="52.5" y="65.1">NVTFS5C453NLWFTAG</text>
<text x="105.4" y="61.6">Q4</text>
<text x="170.7" y="61.6">Q6</text>
<text x="368.3" y="65.2">U4</text>
<text x="100.1" y="66.9">NVTFS5C453NLWFTAG</text>
<text x="167.2" y="66.9">NVTFS5C453NLWFTAG</text>
<text x="389.3" y="86.1" transform="rotate(-90 389.3 86.1)">MCP9701AT-E/TT</text>
<text x="299.3" y="105.9">LED2</text>
<text x="283.6" y="111.3">R8</text>
<text x="296.3" y="109.9">3.3V Blue</text>
<text x="333" y="113">1uF</text>
<text x="333" y="109.8">C9</text>
<text x="72" y="119.8">C1</text>
<text x="84.3" y="116.3">U1</text>
<text x="183.1" y="119.7">0.005</text>
<text x="183.1" y="116.6">R1</text>
<text x="282.2" y="115.1">330</text>
<text x="204.3" y="125">0.005</text>
<text x="204.3" y="121.9">R3</text>
<text x="47.3" y="129.3">C8</text>
<text x="71.2" y="126.9">1uF</text>
<text x="229" y="130.3">0.005</text>
<text x="229" y="127.2">R2</text>
<text x="25.2" y="135.7">C6</text>
<text x="47.3" y="132.4">2.2uF</text>
<text x="176.9" y="135.7">C12</text>
<text x="185.9" y="135.7">1nF</text>
<text x="25.8" y="141">4.7uF</text>
<text x="61.4" y="139.2">C7</text>
<text x="68.6" y="139.2">47nF</text>
<text x="200" y="142.8">C11</text>
<text x="207.1" y="142.8">1nF</text>
<text x="329.5" y="141">U3</text>
<text x="63.2" y="149.8">C4</text>
<text x="70.3" y="149.8">47nF 42</text>
<text x="222.8" y="149.8">C10</text>
<text x="231.8" y="149.8">1nF</text>
<text x="42" y="153.3">R4</text>
<text x="110.6" y="151.6">DRV8305NPHPR</text>
<text x="41.3" y="156.9">100</text>
<text x="304.6" y="156.9">MA730GQ-Z</text>
<text x="64.9" y="163.9">C5</text>
<text x="71.2" y="163.9">1uF 46</text>
<text x="172.5" y="163.9">C3</text>
<text x="178.8" y="163.9">1uF</text>
<text x="45.5" y="171">C2</text>
<text x="51.8" y="171">1uF</text>
<text x="205.3" y="183">P2</text>
<text x="182" y="191.8">10K</text>
<text x="182" y="188.6">R6</text>
<text x="193.6" y="192.1">EN Bridge</text>
<text x="271.2" y="209.8">Vin Bridge</text>
<text x="385.9" y="213.4">H1</text>
<text x="284.6" y="216.8">P3</text>
<text x="160.2" y="232.6">330</text>
<text x="160.2" y="229.4">R7</text>
<text x="184.6" y="234.5">LED1</text>
<text x="185" y="239.7">FC-2012HRK-620D</text>
<text x="256.4" y="239.8">330uF</text>
<text x="278.1" y="239.9" transform="rotate(-90 278.1 239.9)">C13</text>
<text x="290.4" y="239.9" transform="rotate(-90 290.4 239.9)">C18</text>
<text x="313.7" y="238">P1</text>
<text x="396.3" y="234.8" transform="rotate(-90 396.3 234.8)">Extra Sources</text>
<text x="166.4" y="245">10K</text>
<text x="256.3" y="243.3">C14</text>
<text x="286.9" y="240.6" transform="rotate(-90 286.9 240.6)">10uF</text>
<text x="299.2" y="240.6" transform="rotate(-90 299.2 240.6)">10uF</text>
<text x="302.8" y="241.6" transform="rotate(-90 302.8 241.6)">C19</text>
<text x="320" y="241.5">PVDD</text>
<text x="167.2" y="248.6">R5</text>
<text x="274.6" y="248.6" transform="rotate(-90 274.6 248.6)">330uF</text>
<text x="313.7" y="250.4">P7</text>
<text x="320.1" y="246.8">GND</text>
<text x="208.3" y="262.8">External: i2c, UART, GPIO</text>
</g>
<g font-size="3.2" fill="#00f">
<text x="64.9" y="25" transform="rotate(-90 64.9 25)">8</text>
<text x="66.7" y="28.9" transform="rotate(-90 66.7 28.9)">D</text>
<text x="68.4" y="25" transform="rotate(-90 68.4 25)">7</text>
<text x="70.2" y="28.9" transform="rotate(-90 70.2 28.9)">D</text>
<text x="72" y="25" transform="rotate(-90 72 25)">6</text>
<text x="73.7" y="28.9" transform="rotate(-90 73.7 28.9)">D</text>
<text x="75.5" y="25" transform="rotate(-90 75.5 25)">5</text>
<text x="77.3" y="28.9" transform="rotate(-90 77.3 28.9)">D</text>
<text x="121.4" y="25" transform="rotate(-90 121.4 25)">8</text>
<text x="123.1" y="28.9" transform="rotate(-90 123.1 28.9)">D</text>
<text x="124.9" y="25" transform="rotate(-90 124.9 25)">7</text>
<text x="126.6" y="28.9" transform="rotate(-90 126.6 28.9)">D</text>
<text x="128.4" y="25" transform="rotate(-90 128.4 25)">6</text>
<text x="130.2" y="28.9" transform="rotate(-90 130.2 28.9)">D</text>
<text x="131.9" y="25" transform="rotate(-90 131.9 25)">5</text>
<text x="133.7" y="28.9" transform="rotate(-90 133.7 28.9)">D</text>
<text x="179.6" y="25" transform="rotate(-90 179.6 25)">8</text>
<text x="181.3" y="28.9" transform="rotate(-90 181.3 28.9)">D</text>
<text x="183.1" y="25" transform="rotate(-90 183.1 25)">7</text>
<text x="184.9" y="28.9" transform="rotate(-90 184.9 28.9)">D</text>
<text x="186.6" y="25" transform="rotate(-90 186.6 25)">6</text>
<text x="188.4" y="28.9" transform="rotate(-90 188.4 28.9)">D</text>
<text x="190.1" y="25" transform="rotate(-90 190.1 25)">5</text>
<text x="191.9" y="28.9" transform="rotate(-90 191.9 28.9)">D</text>
<text x="64.9" y="41.5" transform="rotate(-90 64.9 41.5)">1</text>
<text x="66.7" y="38" transform="rotate(-90 66.7 38)">S</text>
<text x="68.4" y="41.5" transform="rotate(-90 68.4 41.5)">2</text>
<text x="70.2" y="38" transform="rotate(-90 70.2 38)">S</text>
<text x="72" y="41.5" transform="rotate(-90 72 41.5)">3</text>
<text x="73.7" y="38" transform="rotate(-90 73.7 38)">S</text>
<text x="75.5" y="41.5" transform="rotate(-90 75.5 41.5)">4</text>
<text x="77.3" y="38" transform="rotate(-90 77.3 38)">G</text>
<text x="121.4" y="41.5" transform="rotate(-90 121.4 41.5)">1</text>
<text x="123.1" y="38" transform="rotate(-90 123.1 38)">S</text>
<text x="124.9" y="41.5" transform="rotate(-90 124.9 41.5)">2</text>
<text x="126.6" y="38" transform="rotate(-90 126.6 38)">S</text>
<text x="128.4" y="41.5" transform="rotate(-90 128.4 41.5)">3</text>
<text x="130.2" y="38" transform="rotate(-90 130.2 38)">S</text>
<text x="131.9" y="41.5" transform="rotate(-90 131.9 41.5)">4</text>
<text x="133.7" y="38" transform="rotate(-90 133.7 38)">G</text>
<text x="179.6" y="41.5" transform="rotate(-90 179.6 41.5)">1</text>
<text x="181.3" y="38" transform="rotate(-90 181.3 38)">S</text>
<text x="183.1" y="41.5" transform="rotate(-90 183.1 41.5)">2</text>
<text x="184.9" y="38" transform="rotate(-90 184.9 38)">S</text>
<text x="186.6" y="41.5" transform="rotate(-90 186.6 41.5)">3</text>
<text x="188.4" y="38" transform="rotate(-90 188.4 38)">S</text>
<text x="190.1" y="41.5" transform="rotate(-90 190.1 41.5)">4</text>
<text x="191.9" y="38" transform="rotate(-90 191.9 38)">G</text>
<text x="64.9" y="56.8" transform="rotate(-90 64.9 56.8)">8</text>
<text x="68.4" y="56.8" transform="rotate(-90 68.4 56.8)">7</text>
<text x="72" y="56.8" transform="rotate(-90 72 56.8)">6</text>
<text x="75.5" y="56.8" transform="rotate(-90 75.5 56.8)">5</text>
<text x="114.3" y="58.5" transform="rotate(-90 114.3 58.5)">8</text>
<text x="117.8" y="58.5" transform="rotate(-90 117.8 58.5)">7</text>
<text x="121.4" y="58.5" transform="rotate(-90 121.4 58.5)">6</text>
<text x="124.9" y="58.5" transform="rotate(-90 124.9 58.5)">5</text>
<text x="179.6" y="58.5" transform="rotate(-90 179.6 58.5)">8</text>
<text x="183.1" y="58.5" transform="rotate(-90 183.1 58.5)">7</text>
<text x="186.6" y="58.5" transform="rotate(-90 186.6 58.5)">6</text>
<text x="190.1" y="58.5" transform="rotate(-90 190.1 58.5)">5</text>
<text x="66.7" y="60.7" transform="rotate(-90 66.7 60.7)">D</text>
<text x="70.2" y="60.7" transform="rotate(-90 70.2 60.7)">D</text>
<text x="73.7" y="60.7" transform="rotate(-90 73.7 60.7)">D</text>
<text x="77.3" y="60.7" transform="rotate(-90 77.3 60.7)">D</text>
<text x="116.1" y="62.5" transform="rotate(-90 116.1 62.5)">D</text>
<text x="119.6" y="62.5" transform="rotate(-90 119.6 62.5)">D</text>
<text x="123.1" y="62.5" transform="rotate(-90 123.1 62.5)">D</text>
<text x="126.6" y="62.5" transform="rotate(-90 126.6 62.5)">D</text>
<text x="181.3" y="62.5" transform="rotate(-90 181.3 62.5)">D</text>
<text x="184.9" y="62.5" transform="rotate(-90 184.9 62.5)">D</text>
<text x="188.4" y="62.5" transform="rotate(-90 188.4 62.5)">D</text>
<text x="191.9" y="62.5" transform="rotate(-90 191.9 62.5)">D</text>
<text x="377.1" y="60.3" transform="rotate(-90 377.1 60.3)">2</text>
<text x="66.7" y="69.7" transform="rotate(-90 66.7 69.7)">S</text>
<text x="70.2" y="69.7" transform="rotate(-90 70.2 69.7)">S</text>
<text x="73.7" y="69.7" transform="rotate(-90 73.7 69.7)">S</text>
<text x="77.3" y="69.7" transform="rotate(-90 77.3 69.7)">G</text>
<text x="116.1" y="71.5" transform="rotate(-90 116.1 71.5)">S</text>
<text x="119.6" y="71.5" transform="rotate(-90 119.6 71.5)">S</text>
<text x="123.1" y="71.5" transform="rotate(-90 123.1 71.5)">S</text>
<text x="126.6" y="71.5" transform="rotate(-90 126.6 71.5)">G</text>
<text x="181.3" y="71.5" transform="rotate(-90 181.3 71.5)">S</text>
<text x="184.9" y="71.5" transform="rotate(-90 184.9 71.5)">S</text>
<text x="188.4" y="71.5" transform="rotate(-90 188.4 71.5)">S</text>
<text x="191.9" y="71.5" transform="rotate(-90 191.9 71.5)">G</text>
<text x="378.9" y="70.7" transform="rotate(-90 378.9 70.7)">VOUT</text>
<text x="64.9" y="73.2" transform="rotate(-90 64.9 73.2)">1</text>
<text x="68.4" y="73.2" transform="rotate(-90 68.4 73.2)">2</text>
<text x="72" y="73.2" transform="rotate(-90 72 73.2)">3</text>
<text x="75.5" y="73.2" transform="rotate(-90 75.5 73.2)">4</text>
<text x="114.3" y="75" transform="rotate(-90 114.3 75)">1</text>
<text x="117.8" y="75" transform="rotate(-90 117.8 75)">2</text>
<text x="121.4" y="75" transform="rotate(-90 121.4 75)">3</text>
<text x="124.9" y="75" transform="rotate(-90 124.9 75)">4</text>
<text x="179.6" y="75" transform="rotate(-90 179.6 75)">1</text>
<text x="183.1" y="75" transform="rotate(-90 183.1 75)">2</text>
<text x="186.6" y="75" transform="rotate(-90 186.6 75)">3</text>
<text x="190.1" y="75" transform="rotate(-90 190.1 75)">4</text>
<text x="103.7" y="111.4" transform="rotate(-90 103.7 111.4)">36</text>
<text x="107.2" y="111.4" transform="rotate(-90 107.2 111.4)">35</text>
<text x="110.8" y="111.4" transform="rotate(-90 110.8 111.4)">34</text>
<text x="114.3" y="111.4" transform="rotate(-90 114.3 111.4)">33</text>
<text x="117.8" y="111.4" transform="rotate(-90 117.8 111.4)">32</text>
<text x="121.4" y="111.4" transform="rotate(-90 121.4 111.4)">31</text>
<text x="124.9" y="111.4" transform="rotate(-90 124.9 111.4)">30</text>
<text x="128.4" y="111.4" transform="rotate(-90 128.4 111.4)">29</text>
<text x="131.9" y="111.4" transform="rotate(-90 131.9 111.4)">28</text>
<text x="135.5" y="111.4" transform="rotate(-90 135.5 111.4)">27</text>
<text x="139" y="111.4" transform="rotate(-90 139 111.4)">26</text>
<text x="142.5" y="111.4" transform="rotate(-90 142.5 111.4)">25</text>
<text x="105.5" y="119.9" transform="rotate(-90 105.5 119.9)">GHA</text>
<text x="109" y="119.6" transform="rotate(-90 109 119.6)">SHA</text>
<text x="112.5" y="119" transform="rotate(-90 112.5 119)">SLA</text>
<text x="116.1" y="119.3" transform="rotate(-90 116.1 119.3)">GLA</text>
<text x="119.6" y="119.3" transform="rotate(-90 119.6 119.3)">GLB</text>
<text x="123.1" y="119" transform="rotate(-90 123.1 119)">SLB</text>
<text x="126.6" y="119.7" transform="rotate(-90 126.6 119.7)">SHB</text>
<text x="130.2" y="119.9" transform="rotate(-90 130.2 119.9)">GHB</text>
<text x="133.7" y="120" transform="rotate(-90 133.7 120)">GHC</text>
<text x="137.2" y="119.7" transform="rotate(-90 137.2 119.7)">SHC</text>
<text x="140.8" y="119.1" transform="rotate(-90 140.8 119.1)">SLC</text>
<text x="144.3" y="119.4" transform="rotate(-90 144.3 119.4)">GLC</text>
<text x="78.7" y="132.4">37</text>
<text x="78.7" y="136">38</text>
<text x="84.2" y="133.5">VCP_LSD</text>
<text x="84.2" y="137">VCPH</text>
<text x="156.4" y="137.4">SN1</text>
<text x="156.9" y="133.8">SP1</text>
<text x="163.9" y="136">23</text>
<text x="163.9" y="132.4">24</text>
<text x="310.1" y="136.1" transform="rotate(-90 310.1 136.1)">16</text>
<text x="313.6" y="136.1" transform="rotate(-90 313.6 136.1)">15</text>
<text x="317.1" y="136.1" transform="rotate(-90 317.1 136.1)">14</text>
<text x="78.7" y="139.5">39</text>
<text x="78.7" y="143">40</text>
<text x="84.2" y="140.5">CP2H</text>
<text x="156.9" y="140.9">SP2</text>
<text x="163.9" y="143">21</text>
<text x="163.9" y="139.5">22</text>
<text x="318.2" y="143.7" transform="rotate(-90 318.2 143.7)">N/C</text>
<text x="84.2" y="144.1">CP2L</text>
<text x="156.4" y="144.4">SN2</text>
<text x="156.9" y="148">SP3</text>
<text x="163.9" y="146.5">20</text>
<text x="311.1" y="145.1" transform="rotate(-90 311.1 145.1)">MGH</text>
<text x="314.7" y="146.4" transform="rotate(-90 314.7 146.4)">SSCK</text>
<text x="78.7" y="153.6">43</text>
<text x="84.2" y="151.1">CP1L</text>
<text x="84.2" y="154.7">CP1H</text>
<text x="156.3" y="155">SO3</text>
<text x="156.4" y="151.5">SN3</text>
<text x="163.9" y="153.6">18</text>
<text x="163.9" y="150.1">19</text>
<text x="294.1" y="150.1">1</text>
<text x="294.1" y="153.6">2</text>
<text x="297.6" y="151.8">SSD</text>
<text x="297.6" y="155.4">A</text>
<text x="325.5" y="151.8">SCLK</text>
<text x="326.9" y="155.4">MGL</text>
<text x="335.3" y="153.6">11</text>
<text x="335.3" y="150.1">12</text>
<text x="78.7" y="157.1">44</text>
<text x="84.2" y="158.2">VDRAIN</text>
<text x="156.3" y="158.5">SO2</text>
<text x="163.9" y="160.7">16</text>
<text x="163.9" y="157.1">17</text>
<text x="294.1" y="157.1">3</text>
<text x="294.1" y="160.7">4</text>
<text x="297.6" y="158.9">Z</text>
<text x="325.7" y="158.9">TEST</text>
<text x="335.3" y="160.7">9</text>
<text x="335.3" y="157.1">10</text>
<text x="78.7" y="167.7">47</text>
<text x="156.3" y="162.1">SO1</text>
<text x="297.6" y="162.4">MOSI</text>
<text x="326.1" y="162.4">PWM</text>
<text x="335.3" y="167.7">17</text>
<text x="78.7" y="171.2">48</text>
<text x="84.2" y="168.8">WAKE</text>
<text x="84.2" y="172.3">VREG</text>
<text x="150.8" y="172.6">PWRGD</text>
<text x="163.9" y="171.2">13</text>
<text x="325.3" y="169.5">EPAD</text>
<text x="78.7" y="174.8">49</text>
<text x="84.2" y="175.8">PAD</text>
<text x="310.1" y="177" transform="rotate(-90 310.1 177)">5</text>
<text x="311.5" y="174.1" transform="rotate(-90 311.5 174.1)">CS</text>
<text x="313.6" y="177" transform="rotate(-90 313.6 177)">6</text>
<text x="315" y="174.1" transform="rotate(-90 315 174.1)">B</text>
<text x="317.1" y="177" transform="rotate(-90 317.1 177)">7</text>
<text x="318.6" y="174.1" transform="rotate(-90 318.6 174.1)">MISO</text>
<text x="105.5" y="191.5" transform="rotate(-90 105.5 191.5)">EN_GATE</text>
<text x="109" y="191.5" transform="rotate(-90 109 191.5)">INHA</text>
<text x="112.5" y="191.5" transform="rotate(-90 112.5 191.5)">INLA</text>
<text x="116.1" y="191.5" transform="rotate(-90 116.1 191.5)">INHB</text>
<text x="119.6" y="191.5" transform="rotate(-90 119.6 191.5)">INLB</text>
<text x="123.1" y="191.5" transform="rotate(-90 123.1 191.5)">INHC</text>
<text x="126.6" y="191.5" transform="rotate(-90 126.6 191.5)">INLC</text>
<text x="130.2" y="191.5" transform="rotate(-90 130.2 191.5)">NFAULT</text>
<text x="133.7" y="191.5" transform="rotate(-90 133.7 191.5)">NSCS</text>
<text x="137.2" y="191.5" transform="rotate(-90 137.2 191.5)">SDI</text>
<text x="140.8" y="191.5" transform="rotate(-90 140.8 191.5)">SDO</text>
<text x="144.3" y="191.5" transform="rotate(-90 144.3 191.5)">SCLK</text>
<text x="103.7" y="195" transform="rotate(-90 103.7 195)">1</text>
<text x="107.2" y="195" transform="rotate(-90 107.2 195)">2</text>
<text x="110.8" y="195" transform="rotate(-90 110.8 195)">3</text>
<text x="114.3" y="195" transform="rotate(-90 114.3 195)">4</text>
<text x="117.8" y="195" transform="rotate(-90 117.8 195)">5</text>
<text x="121.4" y="195" transform="rotate(-90 121.4 195)">6</text>
<text x="124.9" y="195" transform="rotate(-90 124.9 195)">7</text>
<text x="128.4" y="195" transform="rotate(-90 128.4 195)">8</text>
<text x="131.9" y="195" transform="rotate(-90 131.9 195)">9</text>
<text x="135.5" y="197" transform="rotate(-90 135.5 197)">10</text>
<text x="139" y="197" transform="rotate(-90 139 197)">11</text>
<text x="142.5" y="197" transform="rotate(-90 142.5 197)">12</text>
</g>
<g font-size="3.2" fill="#f00">
<text x="255.8" y="33.3">3V3</text>
<text x="292.9" y="33.3">VIN</text>
<text x="378.9" y="87.4" transform="rotate(-90 378.9 87.4)">VDD</text>
<text x="377.1" y="90.9" transform="rotate(-90 377.1 90.9)">1</text>
<text x="320.7" y="136.1" transform="rotate(-90 320.7 136.1)">13</text>
<text x="78.7" y="146.5">41</text>
<text x="84.2" y="147.6">PVDD</text>
<text x="321.7" y="144.7" transform="rotate(-90 321.7 144.7)">VDD</text>
<text x="84.2" y="165.2">DVDD</text>
<text x="153.8" y="165.6">AVDD</text>
<text x="163.9" y="164.2">15</text>
</g>
<g font-size="3.2">
<text x="153.2" y="40.4">1</text>
<text x="255.8" y="36.8">GND</text>
<text x="292.4" y="36.8">GND</text>
<text x="255.8" y="43.9">D2</text>
<text x="31.5" y="50.9">1</text>
<text x="109.1" y="49.2">1</text>
<text x="255.8" y="50.9">RX2</text>
<text x="255.8" y="54.5">TX2</text>
<text x="255.8" y="58">D5</text>
<text x="292.4" y="68.6">D35</text>
<text x="255.8" y="72.1">RX0</text>
<text x="255.8" y="75.6">TX0</text>
<text x="292.4" y="72.1">D34</text>
<text x="294.3" y="75.6">VN</text>
<text x="371.8" y="74.2">3</text>
<text x="375.2" y="76">GND</text>
<text x="294.3" y="82.7">EN</text>
<text x="294.3" y="79.2">VP</text>
<text x="174.6" y="123.3">2</text>
<text x="193.8" y="123.3">1</text>
<text x="184.5" y="131" transform="rotate(-90 184.5 131)">3</text>
<text x="188" y="131" transform="rotate(-90 188 131)">4</text>
<text x="195.8" y="128.6">2</text>
<text x="214.9" y="128.6">1</text>
<text x="205.7" y="136.3" transform="rotate(-90 205.7 136.3)">3</text>
<text x="209.2" y="136.3" transform="rotate(-90 209.2 136.3)">4</text>
<text x="220.5" y="133.8">2</text>
<text x="239.6" y="133.8">1</text>
<text x="230.4" y="141.6" transform="rotate(-90 230.4 141.6)">3</text>
<text x="233.9" y="141.6" transform="rotate(-90 233.9 141.6)">4</text>
<text x="78.7" y="160.7">45</text>
<text x="84.2" y="161.7">GND</text>
<text x="163.9" y="167.7">14</text>
<text x="155.7" y="169.1">GND</text>
<text x="320.7" y="177" transform="rotate(-90 320.7 177)">8</text>
<text x="322.1" y="174.1" transform="rotate(-90 322.1 174.1)">GND</text>
<text x="198.6" y="184.2" transform="rotate(-90 198.6 184.2)">2</text>
<text x="202.1" y="184.2" transform="rotate(-90 202.1 184.2)">1</text>
<text x="278" y="217.5" transform="rotate(-90 278 217.5)">1</text>
<text x="281.5" y="217.5" transform="rotate(-90 281.5 217.5)">2</text>
<text x="386.3" y="218.5">1</text>
<text x="386.3" y="222">2</text>
<text x="386.3" y="225.6">3</text>
<text x="386.3" y="229.1">4</text>
<text x="386.3" y="232.6">5</text>
<text x="314" y="241.4">1</text>
<text x="314" y="246.7">1</text>
<text x="232.8" y="269.7">1</text>
<text x="232.8" y="273.2">2</text>
</g>
<g font-size="3.2" fill="#090">
<text x="255.8" y="40.4">D15</text>
<text x="292.4" y="40.4">D13</text>
<text x="255.8" y="47.4">D4</text>
<text x="292.4" y="47.4">D14</text>
<text x="292.4" y="43.9">D12</text>
<text x="292.4" y="50.9">D27</text>
<text x="292.4" y="58">D25</text>
<text x="292.4" y="54.5">D26</text>
<text x="255.8" y="61.5">D18</text>
<text x="255.8" y="65.1">D19</text>
<text x="292.4" y="65.1">D32</text>
<text x="292.4" y="61.5">D33</text>
<text x="255.8" y="68.6">D21</text>
<text x="255.8" y="79.2">D22</text>
<text x="255.8" y="82.7">D23</text>
</g>
<g font-size="2.5" fill="#00f">
<text x="267.3" y="23.8" transform="rotate(90 267.3 23.8)">BOOT</text>
<text x="284.1" y="24.8" transform="rotate(90 284.1 24.8)">EN</text>
<text x="267.6" y="66.2">ESP-WROOM-32</text>
</g>
<text font-size="1.8" fill="#00f" x="271.6" y="27.3">Micro USB</text>
</svg>
